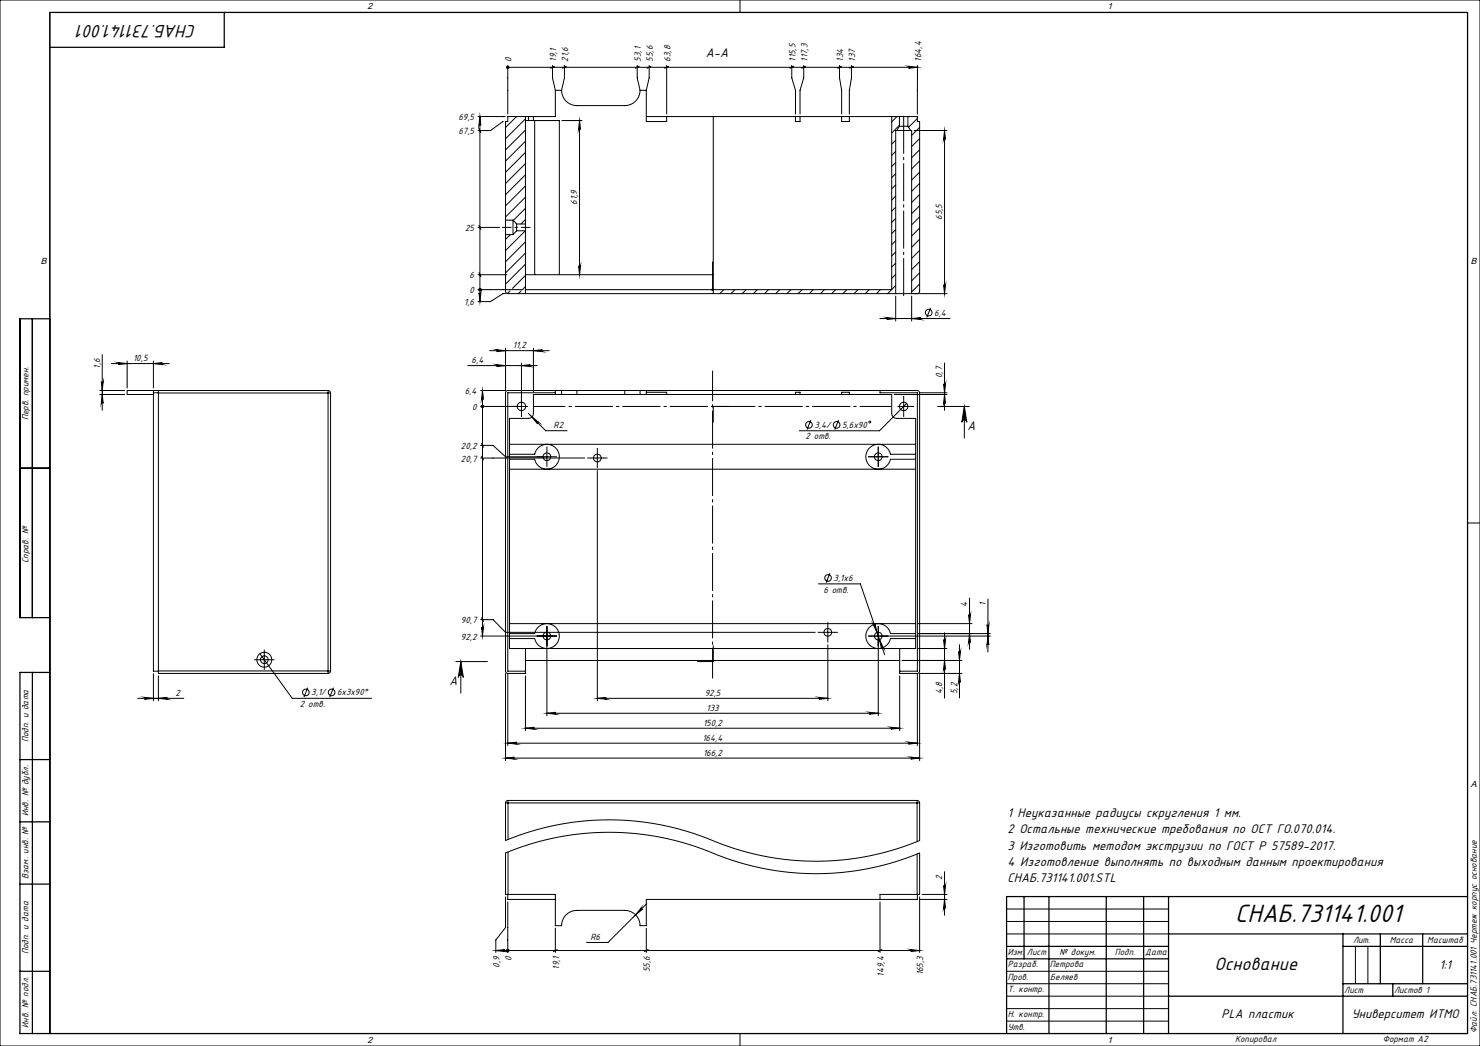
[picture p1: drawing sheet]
<svg xmlns="http://www.w3.org/2000/svg" width="594mm" height="420mm" viewBox="0 0 594 420" stroke-linecap="round" stroke-linejoin="round" font-family="sans-serif">
<g fill="none" stroke="#000" stroke-width=".4">
<path d="M0 0h594v420h-594zM297 0v5M20 5h569v410h-569zM304.5 5h.1M203.8 27h.1M203.8 26.3v19.5M203.8 27h164.4M221.7 26.3v5l1.2 5M222.5 26.6l-1.5 .8M222.9 36.3v10.5h-8.8M222.9 36.3h2.5M225.4 36.3a6.1 6.1 0 0 0 6.1 6.1h19.3a6.1 6.1 0 0 0 6.1-6.1"/>
<path d="M226.5 26.3v5l-1.1 5M227.3 26.6l-1.5 .8M255.7 26.3v5l1.2 5M256.5 26.6l-1.5 .8M256.9 36.3h2.5M259.4 36.3v12.5h8.2v-2M260.5 26.3v5l-1.1 5M261.3 26.6l-1.5 .8M267.6 26.3v19.5M268.3 26.6l-1.5 .8M317.8 26.3v5l1.5 5v9.5M318.5 26.6l-1.5 .8"/>
<path d="M322.6 26.3v5l-1.5 5v9.5M323.3 26.6l-1.5 .8M336.9 26.3v5l.9 5v9.5M337.7 26.6l-1.5 .8M341.7 26.3v5l-.8 5v9.5M342.5 26.6l-1.5 .8M364.7 26.6l3.5 .4-3.5 .4 .3-.3zM368.2 26.3v19.5M191.9 46.8h10.9M192.2 51.7l.8 1.5M192.6 46.8l.4 3.5-.3-.3-.5 .3zM192.6 46.8v74.3"/>
<path d="M201.9 48.8h.1M201.9 48.8l-5 3.6h-5M207.3 46.8l-4.4 4.4M210.9 47.7l-8 8M210.9 52.2l-8 8M210.9 56.7l-8 8M210.9 46.8v43.1M210.9 48.4h3.7M212.1 46.8h2M212.1 46.8h-8.3v2h-.9v39.6M212.1 46.8v1.6M214.1 46.8v1.6"/>
<path d="M214.6 48.4h9.9v61.9M214.6 48.4v61.9M225.5 48.4h8.1M232.6 48.4v61.9M232.6 48.4l.4 3.6-.3-.4-.5 .4zM259.4 46.8h101.6M286.3 46.8v71.1M319.3 46.8v2h1.8v-2M337.8 46.8v2h3.1v-2M357.9 46.8v69.5h-147M359.5 56.3l-1.6 1.6M359.9 52.4h5.6"/>
<path d="M359.9 52.4h-.4v65.5M360 46.8l-2.1 2.1M361 50.3l-3.1 3.1M361 50.7h3.4M361 46.8h3.4M361 46.8v3.9M361 50.7l-1.1 1.7M364.4 46.8h3.8v2h.9v68.1l-.3 .7-.7 .3M364.4 50.7l1.1 1.7M364.4 46.8v3.9M364.5 46.8l-.1 .1M365.5 52.4h.4v65.5"/>
<path d="M366.9 52.4h13.2M368.2 47.6l-3.5 3.5M369.1 51.2l-3.2 3.2M369.1 55.7l-3.2 3.2M379.1 52.4l.4 3.6-.3-.4-.5 .4zM379.1 52.4v65.5M210.9 61.2l-8 8M210.9 65.7l-8 8M210.9 70.2l-8 8M210.9 74.7l-8 8M210.9 79.2l-8 8M359.5 60.8l-1.6 1.6"/>
<path d="M359.5 65.3l-1.6 1.6M359.5 69.7l-1.6 1.6M359.5 74.2l-1.6 1.6M359.5 78.7l-1.6 1.6M369.1 60.1l-3.2 3.2M369.1 64.6l-3.2 3.2M369.1 69.1l-3.2 3.2M369.1 73.6l-3.2 3.2M369.1 78.1l-3.2 3.2M191.9 91.3h8.6M192.2 90.5l.8 1.6M202.9 94.2v22.7l.2 .6 .6 .4h155.8"/>
<path d="M202.9 88.4v5.8M202.9 94.2h3M202.9 88.4h3M204.8 94.2l-1.9 1.9M205.9 88.4v5.8M205.9 88.4l1.4 1.5M207.3 89.9v2.8M207.3 92.7l-1.4 1.5M207.3 92.7h3.6M207.3 89.9h3.6M210.8 92.7l-7.9 7.9M210.9 88.1l-1.8 1.8"/>
<path d="M210.9 97.1l-8 8M210.9 83.6l-4.9 4.9M210.9 89.9v2.8M210.9 92.7v25.2M359.5 83.2l-1.6 1.6M359.5 87.7l-1.6 1.6M359.5 92.2l-1.6 1.6M359.5 96.7l-1.6 1.6M369.1 82.6l-3.2 3.2M369.1 87.1l-3.2 3.2M369.1 91.6l-3.2 3.2M369.1 96.1l-3.2 3.2"/>
<path d="M191.9 116.3h18M191.9 110.3h11.6M192.2 117.5l.4 .4 .4-.4-.4 3.6zM192.2 109.5l.8 1.6M192.6 116.3h.1M202.9 117.9h-1l-5 3.2h-5M204.7 116.8l-1.1 1.1M209.2 116.8l-1.1 1.1M210.9 101.6l-8 8M210.9 106.1l-8 8M210.9 110.6l-5.2 5.2M210.9 115.1l-1 1"/>
<path d="M210.9 110.3h75.4M232.2 106.7l.3 .4 .5-.4-.4 3.6zM285.6 116l.7 .7M286 116.2v.2zM286 105.1v.6zM286 116.3h.1M286 105.1v11.7M286.3 116l-.7 .7M290.5 116.3l-1.6 1.6M295 116.3l-1.6 1.6M299.5 116.3l-1.6 1.6M304 116.3l-1.6 1.6"/>
<path d="M308.4 116.3l-1.6 1.6M312.9 116.3l-1.6 1.6M317.4 116.3l-1.6 1.6M321.9 116.3l-1.6 1.6M326.4 116.3l-1.6 1.6M330.9 116.3l-1.6 1.6M335.4 116.3l-1.6 1.6M339.9 116.3l-1.6 1.6M344.4 116.3l-1.6 1.6M348.9 116.3l-1.6 1.6M353.3 116.3l-1.6 1.6M359.5 117.9h6.4"/>
<path d="M359.5 118.9v10M359.5 101.2l-1.6 1.6M359.5 105.7l-1.6 1.6M359.5 110.2l-1.6 1.6M359.5 114.6l-3.3 3.3M365.9 117.9h14.2M365.9 118.9v10M369.1 100.6l-3.2 3.2M369.1 105l-3.2 3.2M369.1 109.5l-3.2 3.2M369.1 114l-3.2 3.2M378.7 114.3l.3 .4 .5-.4-.4 3.6z"/>
<path d="M202.9 139.8v17h-10M214.1 139.8v17.6M353.1 127.9h28.2M355.9 127.5l3.6 .4-3.6 .4 .4-.3zM365.9 127.9l3.5-.4-.3 .3 .3 .5zM373.5 123.6l-1.5 3.8M40 158.4h10M40 156.8h10M40.7 153.2l.3 .4 .4-.4-.4 3.6zM41 142.4v22.4M41 158.4l.4 3.6-.3-.4-.4 .4zM44.7 146h23.2"/>
<path d="M47.5 145.6l3.5 .4-3.5 .4 .3-.4zM51 145v10.8M61.6 146l3.5-.4-.3 .3 .3 .5zM61.6 145v10.8M61.6 156.8v112.7h2M61.6 157.7h2M63.6 156.8v1M63.6 157.8v111.6M63.6 157.8h68.1M131.7 157.8h1M131.7 156.8v1M131.7 156.8l.7 .3 .3 .7"/>
<path d="M131.7 156.8h-80.7v1.6h10.6M131.7 157.8v111.6M132.7 157.8v111.6M187.7 146.8h27.9M193.7 156.8v98.6M193.7 156.8l.3 3.6-.3-.4-.4 .4zM196.5 140.8h23.9M199.3 146.4l3.6 .4-3.6 .4 .4-.3zM199.3 140.4l3.6 .4-3.6 .4 .4-.3zM209.3 145.8v19.9M209.3 146.8l3.5-.4-.3 .3 .3 .5zM214.1 140.8l3.5-.4-.3 .3 .3 .5z"/>
<path d="M222.9 156.8v1.6M222.9 157.7h-19.1v111.8h7.1M225.4 158.4h6.1M225.4 156.8h6.1M225.4 158.4h-11.3v7.6a2 2 0 0 1-2 2h-7.6v92.4h163v-92.4h-7.6a2 2 0 0 1-2-2v-7.6h-101M225.4 156.8h-21.5l-.6 .2-.4 .6v111.8l.4 .8 7.6 .2v-10M225.4 156.8v1.6M231.5 158.4h19.3M231.5 156.8h19.3M231.5 156.8v1.6M250.8 158.4h6.1M250.8 156.8h6.1"/>
<path d="M250.8 156.8v1.6M256.9 156.8h111.2l.7 .3 .3 .7v111.6l-.5 .8-7.5 .2v-10M256.9 156.8v1.6M259.4 156.8v1.6M259.4 157.5h8.2v.9M319.3 158.4v-.9h1.8v.9M337.8 158.4v-.9h3.1v.9M353.2 156.8v.9h15v111.8h-7.1M358.9 158.4h21.2M369.2 157.7h10.9M378.7 154.1l.3 .4 .5-.4-.4 3.6zM379.1 158.4l.4 3.6-.3-.4-.5 .4z"/>
<path d="M379.1 145.7v19.1M192.9 178.8h5l5 4.6h19.1M192.9 163.2h18.9M193.3 178.1l.7 1.5M193.7 163.2h.1M204.5 178.4h163M212.1 166l6.9 6.9h8.6M213.5 167.4l2.8 2.3-.5-.1v.6zM292.6 163.2h-6.3v6.4M325.4 168.7l-1.5 3.8M336.5 168.7l-1.5 3.8M363.9 162l-10.9 11h-32.2"/>
<path d="M376.3 163.2h12.7M387 163.2l1.1 6.4a1.02 1.02 0 0 0-1.1-1 1.02 1.02 0 0 0-1 1zM387 163.2v12.7M193.3 183.2l.7 1.5M204.5 182.4h10.1M204.5 188.4h163M214.6 182.4a5 5 0 0 1 7.7-3.2 5 5 0 0 1 0 8.4 5 5 0 0 1-7.7-3.2h-10.1M214.6 182.4h.1M219.5 180.9v5M234.7 183.9h-41.8M237.2 183.9h5M239.7 189v92.4"/>
<path d="M239.7 181.4v5M357.4 182.4a5 5 0 0 0-7.7-3.2 5 5 0 0 0 0 8.4 5 5 0 0 0 7.7-3.2h10.1M357.4 182.4h10.1M357.4 182.4h.1M20 210h.1M589 210h5M328.5 234.4h16.8l9.8 28.5M333.1 230.2l-1.5 3.8M192.9 255.4h29.1M192.9 248.8h5l5 5.1h124.3M193.3 248l.7 1.6M193.3 251.8l.3 .4 .4-.4-.3 3.6z"/>
<path d="M204.5 254.4h10.1a5 5 0 0 1 7.7-3.2 5 5 0 0 1 0 8.3 5 5 0 0 1-7.7-3.1h-10.1M204.5 250.4h14.7M219.5 252.9v34.5M219.8 250.4h147.7M286.3 259.3v6.3h-6.4M329.7 253.9h5M332.2 251.4v5M332.2 259v22.4M350.5 250.7l.4 .2 .3-.5 .8 3.5zM352.5 252.9v34.5M353 256.9l1.5 3.2-.4-.2-.3 .5zM367.5 254.4h-10.1a5 5 0 0 0-7.7-3.2 5 5 0 0 0 0 8.4 5 5 0 0 0 7.7-3.2h10.1"/>
<path d="M368.5 250.4h21.6M378.7 256.8l.3 .4 .5-.4-.4 3.6zM379.1 254.1v26.3M385.1 258.9v21.3M388.7 246.8l.4 .4 .4-.4-.4 3.6zM389.1 254.4l.4 3.6-.3-.4-.5 .4zM389.1 240.2v20.6M396.1 250.8l.3 .4 .5-.4-.4 3.6zM396.5 255.4l.4 3.6-.3-.4-.5 .4zM396.5 240.6v21.2M397.5 254.4h-29M397.5 255.4h-47.5"/>
<path d="M61.6 270.5v10.9M63.6 271.4v10M63.6 269.4v1h68.1M63.6 269.4h68.1M103.6 264.9h5M104.3 262.5l13 17.9h31.8M106.1 262.4v5M123.5 276.1l-1.5 3.8M131.7 269.4v1M131.7 269.4h1M132.7 269.4l-.3 .7-.7 .3M133.8 276.1l-1.5 3.8"/>
<path d="M182.9 265.6h12.7M184.9 265.6v12.7M184.9 265.6l1.1 6.4a1.02 1.02 0 0 0-1.1-1 1.02 1.02 0 0 0-1 1zM202.9 270.4v35M203.8 270.5v28.9M210.9 271.4v22M210.9 265.2h150.2M361.1 271.4v22M362.1 265.2h24M368.2 270.5v28.9M368.5 260.4h11.6M379.1 265.2l.4 3.6-.3-.4-.5 .4z"/>
<path d="M384.7 261.6l.3 .4 .5-.4-.4 3.6zM385.1 270.4l.4 3.6-.3-.4-.5 .4zM386.1 270.4h-17v35M55.2 280.4h18.6M58 280l3.6 .4-3.6 .4 .4-.3zM63.6 280.4l3.5-.4-.3 .3 .3 .5zM203.8 298.4h164.4M203.8 298.4l3.5-.4-.3 .3 .3 .5zM210.9 292.4l3.5-.4-.3 .3 .3 .5zM210.9 292.4h150.2M219.5 286.4l3.5-.4-.3 .3 .3 .5zM219.5 286.4h133"/>
<path d="M239.7 280.4h92.5M239.7 280.4l3.6-.4-.4 .3 .4 .5zM328.7 280l3.5 .4-3.5 .4 .3-.3zM348.9 286l3.6 .4-3.6 .4 .4-.3zM357.5 292l3.6 .4-3.6 .4 .4-.3zM364.6 298l3.6 .4-3.6 .4 .4-.3zM202.9 304.4h166.2M202.9 304.4l3.5-.4-.3 .3 .3 .5zM365.5 304l3.6 .4-3.6 .4 .4-.3zM202.9 322.4h1M202.9 322.4v15.1a109.1 109.1 0 0 1 87.2 1.6 108 108 0 0 0 79-1.6v-15.1M203.9 321.4v1"/>
<path d="M203.9 321.4l-.7 .3-.3 .7M203.9 322.4v14.7M203.9 322.4h164.2M203.9 321.4h164.2M368.1 322.4h1M368.1 321.4l.7 .3 .3 .7M368.1 321.4v1M368.1 322.4v15.5M203.8 359.1v2h19.1M203.9 359.1h-1v-16.6a109.1 109.1 0 0 1 87.2 1.6 108 108 0 0 0 79-1.6v16.6h-1M203.9 359.1h19v12.6h2.5a6.1 6.1 0 0 1 6.1-6.2h19.3a6.1 6.1 0 0 1 6.1 6.2h2.5v-10.6h108.8v-2M203.9 342.1v17"/>
<path d="M368.1 359.1h-14.9v2M368.1 342.9v16.2M370.1 359.1h10M378.7 355.6l.3 .3 .5-.3-.4 3.5zM379.1 350v17.5M202.9 360.1v12.3l-3.9 5v5M203.8 362.1v20.3M222.9 372.7v9.7M257.3 364.6v.4l.6 .1-2.8 2.2zM259.4 372.7v9.7M259.6 362.9l-15.6 15.5h-8.6M353.2 362.1v20.3"/>
<path d="M369.1 360.1v22.3M369.2 361.1h10.9M379.1 361.1l.4 3.6-.3-.4-.5 .4zM404 365h65M404 370h65M404 375h65M544 380v15M549 380v15M199 381.7l3.5-.4-.3 .3 .3 .4zM199 381.7h170.1M203.8 381.7h.1M223.7 381.3l-1.6 .7"/>
<path d="M260.2 381.3l-1.6 .7M354 381.3l-1.6 .7M365.5 381.3l3.6 .4-3.6 .3 .4-.3zM404 390h65M404 395h65M404 400h65M297 415v5M304.5 415h.1M404 405h65M404 410h65"/>
<circle cx="203.8" cy="27" r=".51"/>
<circle cx="192.6" cy="116.3" r=".51"/>
<circle cx="372.7" cy="125.5" r="1.33"/>
<circle cx="193.7" cy="163.2" r=".51"/>
<circle cx="209.3" cy="163.2" r="1.7"/>
<circle cx="324.7" cy="170.6" r="1.33"/>
<circle cx="335.8" cy="170.6" r="1.33"/>
<circle cx="349.1" cy="169.5" r=".38"/>
<circle cx="362.7" cy="163.2" r="1.7"/>
<circle cx="219.5" cy="183.4" r="1.55"/>
<circle cx="239.7" cy="183.9" r="1.55"/>
<circle cx="352.5" cy="183.4" r="1.55"/>
<circle cx="332.3" cy="232.1" r="1.33"/>
<circle cx="219.5" cy="255.4" r="1.55"/>
<circle cx="332.2" cy="253.9" r="1.55"/>
<circle cx="352.5" cy="255.4" r="1.55"/>
<circle cx="106.1" cy="264.9" r="3"/>
<circle cx="106.1" cy="264.9" r="1.55"/>
<circle cx="122.7" cy="278" r="1.33"/>
<circle cx="133.1" cy="278" r="1.33"/>
<circle cx="203.8" cy="381.7" r=".51"/>
</g>
<g fill="none" stroke="#000" stroke-width=".4" stroke-dasharray="15.2 1.3 1.3 1.3" stroke-linecap="butt">
<path d="M206.8 163.2h-1.7M209.3 165.7v1.7M209.3 160.7v-1.7M362.7 163.2h-2.5M362.7 163.2v2.5M362.7 163.2h2.5M362.7 163.2v-2.5M362.7 165.7v1.7M362.7 160.7v-1.7M365.2 163.2h1.7M217 183.4h-1.6M219.5 185.9v1.6"/>
<path d="M219.5 180.9v-1.5M222 183.4h1.5M237.2 183.9h-1.5M239.7 186.4v1.6M239.7 181.4v-1.5M242.2 183.9h1.6M350 183.4h-1.6M352.5 183.4h-2.5M352.5 183.4v2.5M352.5 183.4h2.5M352.5 183.4v-2.5M352.5 185.9v1.6"/>
<path d="M352.5 180.9v-1.5M355 183.4h1.5M217 255.4h-1.6M219.5 257.9v1.5M219.5 252.9v-1.6M219.5 255.4h-2.5M219.5 255.4v2.5M219.5 255.4h2.5M219.5 255.4v-2.5M222 255.4h1.5M329.7 253.9h-1.5M332.2 256.4v1.6"/>
<path d="M332.2 251.4v-1.5M334.7 253.9h1.6M350 255.4h-1.6M352.5 257.9v1.6M352.5 255.4v-2.5M352.5 255.4h-2.5M352.5 255.4v2.5M352.5 255.4h2.5M352.5 252.9v-1.5M355 255.4h1.5M103.6 264.9h-1.6M106.1 262.4v-1.5"/>
<path d="M106.1 267.4v1.6M108.6 264.9h1.5"/>
</g>
<path d="M362.7 45.5v74.4" fill="none" stroke="#000" stroke-width=".4" stroke-dasharray="15.2 1.3 1.3 1.3" stroke-dashoffset="-1" stroke-linecap="butt"/>
<path d="M201.5 91.3h11.4" fill="none" stroke="#000" stroke-width=".4" stroke-dasharray="15.2 1.3 1.3 1.3" stroke-dashoffset="11.4" stroke-linecap="butt"/>
<path d="M286 148.8v123.6" fill="none" stroke="#000" stroke-width=".4" stroke-dasharray="15.2 1.3 1.3 1.3" stroke-dashoffset="3" stroke-linecap="butt"/>
<path d="M357.7 163.2h-143.4" fill="none" stroke="#000" stroke-width=".4" stroke-dasharray="15.2 1.3 1.3 1.3" stroke-dashoffset="2.6" stroke-linecap="butt"/>
<g fill="none" stroke="#000" stroke-width=".5">
<path d="M90 5v14h-70M13 128v120M20 128h-12v120h12M8 188h12M13 270v145M20 270h-12v145h581v-410h-569v410M8 305h12M8 330h12M8 355h12M411 360v25M421 360v55M444 360v55"/>
<path d="M459 360v55M469 360v55M589 360h-185v55M404 380h65M469 375h120M539 375v40M539 380h50M554 375v20M571 375v20M8 390h12M404 385h65M469 400h120"/>
<path d="M539 395h50M559 395v5"/>
</g>
<g fill="#000">
<path d="M364.7 26.6l3.5 .4-3.5 .4 .3-.3z"/>
<path d="M379.1 52.4l.4 3.6-.3-.4-.5 .4zM378.7 114.3l.3 .4 .5-.4-.4 3.6z"/>
<path d="M192.2 117.5l.4 .4 .4-.4-.4 3.6zM192.6 46.8l.4 3.5-.3-.3-.5 .3z"/>
<path d="M232.2 106.7l.3 .4 .5-.4-.4 3.6zM232.6 48.4l.4 3.6-.3-.4-.5 .4z"/>
<path d="M286 116.2v.2zM286 105.1v.6z"/>
<path d="M355.9 127.5l3.6 .4-3.6 .4 .4-.3zM365.9 127.9l3.5-.4-.3 .3 .3 .5z"/>
<path d="M47.5 145.6l3.5 .4-3.5 .4 .3-.4zM61.6 146l3.5-.4-.3 .3 .3 .5z"/>
<path d="M41 158.4l.4 3.6-.3-.4-.4 .4zM40.7 153.2l.3 .4 .4-.4-.4 3.6z"/>
<path d="M193.7 156.8l.3 3.6-.3-.4-.4 .4zM193.3 251.8l.3 .4 .4-.4-.3 3.6z"/>
<path d="M379.1 158.4l.4 3.6-.3-.4-.5 .4zM378.7 154.1l.3 .4 .5-.4-.4 3.6z"/>
<path d="M389.1 254.4l.4 3.6-.3-.4-.5 .4zM388.7 246.8l.4 .4 .4-.4-.4 3.6z"/>
<path d="M396.5 255.4l.4 3.6-.3-.4-.5 .4zM396.1 250.8l.3 .4 .5-.4-.4 3.6zM385.1 270.4l.4 3.6-.3-.4-.5 .4zM384.7 261.6l.3 .4 .5-.4-.4 3.6zM379.1 265.2l.4 3.6-.3-.4-.5 .4zM378.7 256.8l.3 .4 .5-.4-.4 3.6z"/>
<path d="M184.9 265.6l1.1 6.4a1.02 1.02 0 0 0-1.1-1 1.02 1.02 0 0 0-1 1zM387 163.2l1.1 6.4a1.02 1.02 0 0 0-1.1-1 1.02 1.02 0 0 0-1 1z"/>
<path d="M63.6 280.4l3.5-.4-.3 .3 .3 .5zM58 280l3.6 .4-3.6 .4 .4-.3z"/>
<path d="M210.9 292.4l3.5-.4-.3 .3 .3 .5zM357.5 292l3.6 .4-3.6 .4 .4-.3z"/>
<path d="M219.5 286.4l3.5-.4-.3 .3 .3 .5zM348.9 286l3.6 .4-3.6 .4 .4-.3zM353 256.9l.8 3.5 .3-.5 .4 .2zM350.5 250.7l1.5 3.2-.8-3.5-.3 .5zM213.5 167.4l2.3 2.8v-.6l.5 .1zM257.3 364.6l-2.2 2.7 2.8-2.2-.6-.1z"/>
<path d="M328.7 280l3.5 .4-3.5 .4 .3-.3zM239.7 280.4l3.6-.4-.4 .3 .4 .5z"/>
<path d="M202.9 304.4l3.5-.4-.3 .3 .3 .5zM365.5 304l3.6 .4-3.6 .4 .4-.3zM203.8 298.4l3.5-.4-.3 .3 .3 .5zM364.6 298l3.6 .4-3.6 .4 .4-.3zM199.3 146.4l3.6 .4-3.6 .4 .4-.3zM209.3 146.8l3.5-.4-.3 .3 .3 .5zM199.3 140.4l3.6 .4-3.6 .4 .4-.3zM214.1 140.8l3.5-.4-.3 .3 .3 .5z"/>
<path d="M378.7 355.6l.3 .3 .5-.3-.4 3.5zM379.1 361.1l.4 3.6-.3-.4-.5 .4z"/>
<path d="M199 381.7l3.5-.4-.3 .3 .3 .4zM365.5 381.3l3.6 .4-3.6 .3 .4-.3z"/>
</g>
<text font-size="11.2" x="495.8" y="370.3">СНАБ.731141.001</text>
<g font-size="8">
<text x="78.7" y="10" transform="rotate(-180 78.7 10)">СНАБ.731141.001</text>
<text x="487.4" y="389.5">Основание</text>
</g>
<g font-size="5.6">
<text x="283.3" y="23">А-А</text>
<text x="388.3" y="172.6">А</text>
<text x="180.4" y="275">А</text>
<text x="404.4" y="328.1">1 Неуказанные радиусы скругления 1 мм.</text>
<text x="404.4" y="334.6">2 Остальные технические требования по ОСТ ГО.070.014.</text>
<text x="404.4" y="341.1">3 Изготовить методом экструзии по ГОСТ Р 57589-2017.</text>
<text x="404.4" y="347.6">4 Изготовление выполнять по выходным данным проектирования</text>
<text x="404.4" y="354.1">СНАБ.731141.001.STL</text>
<text x="577.7" y="388.9">1:1</text>
<text x="490.3" y="408.9">PLA пластик</text>
<text x="542.5" y="408.9">Университет ИТМО</text>
</g>
<g font-size="4">
<text x="205.3" y="24.7" transform="rotate(-90 205.3 24.7)">0</text>
<text x="223.2" y="24.7" transform="rotate(-90 223.2 24.7)">19,1</text>
<text x="228" y="24.7" transform="rotate(-90 228 24.7)">21,6</text>
<text x="257.2" y="24.7" transform="rotate(-90 257.2 24.7)">53,1</text>
<text x="262" y="24.7" transform="rotate(-90 262 24.7)">55,6</text>
<text x="269" y="24.7" transform="rotate(-90 269 24.7)">63,8</text>
<text x="319.3" y="24.7" transform="rotate(-90 319.3 24.7)">115,5</text>
<text x="324.1" y="24.7" transform="rotate(-90 324.1 24.7)">117,3</text>
<text x="338.4" y="24.7" transform="rotate(-90 338.4 24.7)">134</text>
<text x="343.2" y="24.7" transform="rotate(-90 343.2 24.7)">137</text>
<text x="369.7" y="24.7" transform="rotate(-90 369.7 24.7)">164,4</text>
<text x="184" y="48.3">69,5</text>
<text x="184" y="53.9">67,5</text>
<text x="231.7" y="82.3" transform="rotate(-90 231.7 82.3)">61,9</text>
<text x="378.2" y="88.3" transform="rotate(-90 378.2 88.3)">65,5</text>
<text x="186.7" y="92.8">25</text>
<text x="188.5" y="111.8">6</text>
<text x="188.5" y="117.8">0</text>
<text x="186.3" y="122.6">1,6</text>
<text x="374.9" y="126.8">6,4</text>
<text x="205.8" y="139.9">11,2</text>
<text x="40.1" y="148" transform="rotate(-90 40.1 148)">1,6</text>
<text x="53.4" y="145.1">10,5</text>
<text x="189.3" y="145.9">6,4</text>
<text x="378.2" y="151.8" transform="rotate(-90 378.2 151.8)">0,7</text>
<text x="186.6" y="158.3">6,4</text>
<text x="189.5" y="164.7">0</text>
<text x="11.5" y="168.7" transform="rotate(-90 11.5 168.7)">Перв. примен.</text>
<text x="222.2" y="172.1">R2</text>
<text x="326.9" y="171.8">3,4/</text>
<text x="338" y="171.8">5,6х90</text>
<text x="323.3" y="176.2">2 отв.</text>
<text x="185" y="185.4">20,7</text>
<text x="185" y="180.3">20,2</text>
<text x="11.5" y="226.1" transform="rotate(-90 11.5 226.1)">Справ. №</text>
<text x="334.5" y="233.3">3,1х6</text>
<text x="330.5" y="238">6 отв.</text>
<text x="388.2" y="243.8" transform="rotate(-90 388.2 243.8)">4</text>
<text x="395.6" y="243.4" transform="rotate(-90 395.6 243.4)">1</text>
<text x="185" y="250.3">90,7</text>
<text x="185" y="256.9">92,2</text>
<text x="70.4" y="279.5">2</text>
<text x="124.9" y="279.3">3,1/</text>
<text x="135.3" y="279.3">6x3x90°</text>
<text x="282.8" y="279.5">92,5</text>
<text x="378.2" y="278.8" transform="rotate(-90 378.2 278.8)">4,8</text>
<text x="384.2" y="278.7" transform="rotate(-90 384.2 278.7)">5,2</text>
<text x="120.4" y="283.9">2 отв.</text>
<text x="283.5" y="285.5">133</text>
<text x="282.2" y="291.5">150,2</text>
<text x="11.5" y="298.1" transform="rotate(-90 11.5 298.1)">Подп. и дата</text>
<text x="281.9" y="297.5">164,4</text>
<text x="282.2" y="303.5">166,2</text>
<text x="11.5" y="327.7" transform="rotate(-90 11.5 327.7)">Инв. № дубл.</text>
<text x="11.5" y="352.9" transform="rotate(-90 11.5 352.9)">Взам. инв. №</text>
<text x="378.2" y="353.4" transform="rotate(-90 378.2 353.4)">2</text>
<text x="237" y="377.5">R6</text>
<text x="11.5" y="383.1" transform="rotate(-90 11.5 383.1)">Подп. и дата</text>
<text x="404.5" y="383.5">Изм.</text>
<text x="412.2" y="383.5">Лист</text>
<text x="425.2" y="383.5">№ докум.</text>
<text x="447.4" y="383.5">Подп.</text>
<text x="459.7" y="383.5">Дата</text>
<text x="543.1" y="378.5">Лит.</text>
<text x="557.8" y="378.5">Масса</text>
<text x="572.8" y="378.5">Масштаб</text>
<text x="200.5" y="388.5" transform="rotate(-90 200.5 388.5)">0,9</text>
<text x="205.3" y="385.8" transform="rotate(-90 205.3 385.8)">0</text>
<text x="224.4" y="389.3" transform="rotate(-90 224.4 389.3)">19,1</text>
<text x="404.5" y="388.5">Разраб.</text>
<text x="421.4" y="388.5">Петрова</text>
<text x="260.9" y="390.3" transform="rotate(-90 260.9 390.3)">55,6</text>
<text x="354.7" y="392.1" transform="rotate(-90 354.7 392.1)">149,4</text>
<text x="370.6" y="391.6" transform="rotate(-90 370.6 391.6)">165,3</text>
<text x="404.5" y="393.5">Пров.</text>
<text x="421.5" y="393.5">Беляев</text>
<text x="404.5" y="398.5">Т. контр.</text>
<text x="539.5" y="398.8">Лист</text>
<text x="559.5" y="398.8">Листов 1</text>
<text x="11.5" y="412.7" transform="rotate(-90 11.5 412.7)">Инв. № подл.</text>
<text x="404.5" y="413.5">Утв.</text>
<text x="404.5" y="408.5">Н. контр.</text>
<text x="495.7" y="418.5">Копировал</text>
<text x="554.9" y="418.5">Формат А2</text>
<text x="592.7" y="414.7" transform="rotate(-90 592.7 414.7)">Файл: СНАБ.731141.001 Чертеж корпус основание</text>
</g>
<g font-size="3.6">
<text x="147.5" y="3.6">2</text>
<text x="444.5" y="3.6">1</text>
<text x="16.4" y="106.1">B</text>
<text x="590.4" y="106.1">B</text>
<text x="590.4" y="316.1">A</text>
<text x="147.5" y="418.6">2</text>
<text x="444.5" y="418.6">1</text>
</g>
</svg>
